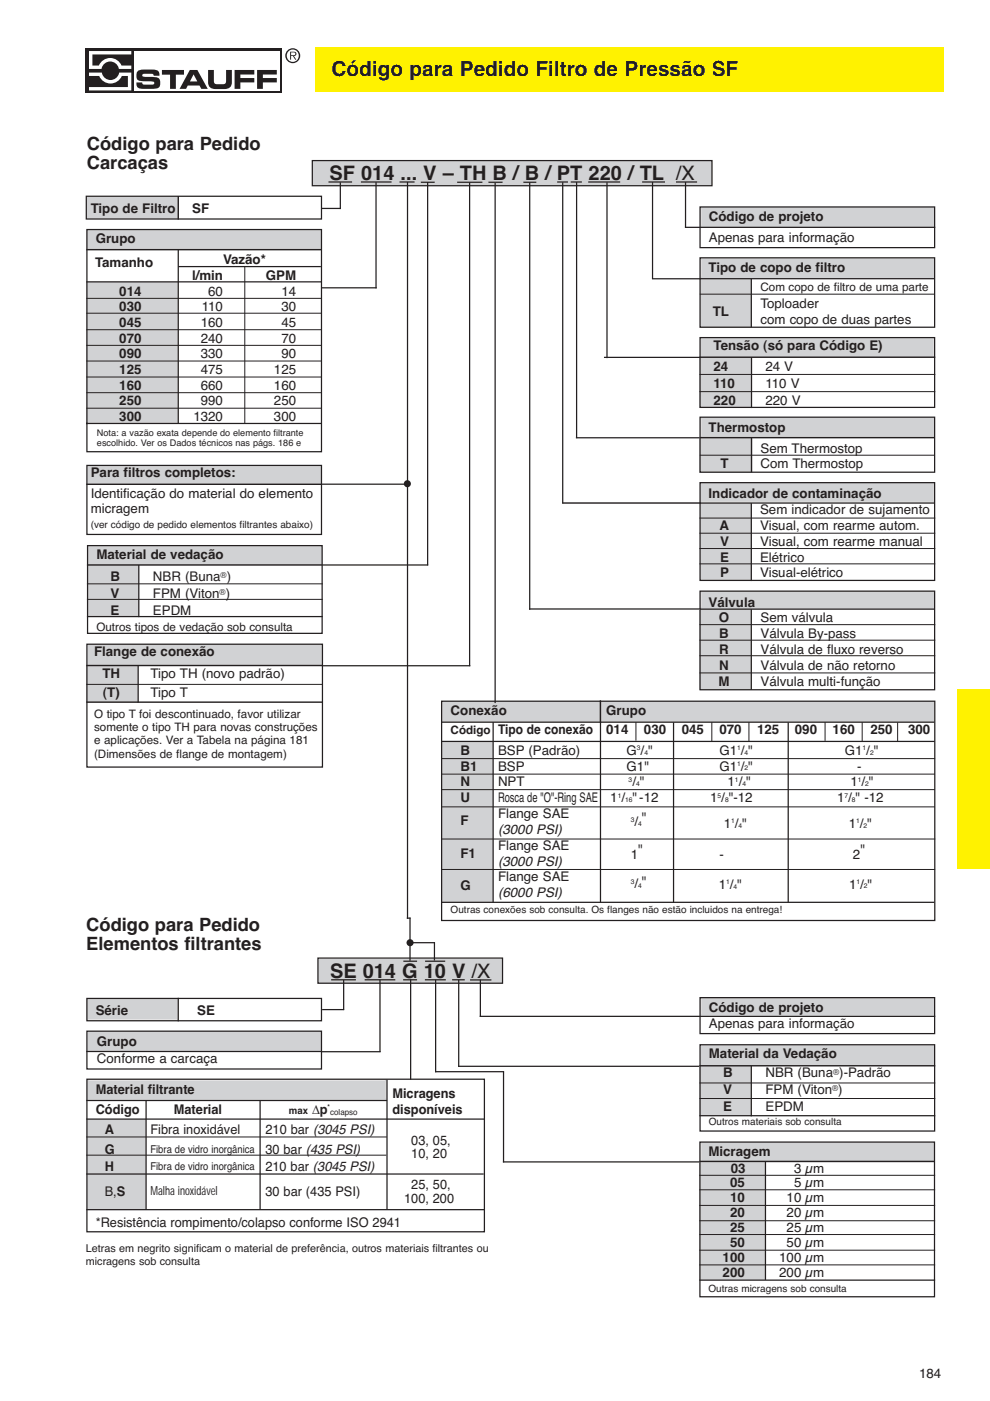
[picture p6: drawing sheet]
<svg xmlns="http://www.w3.org/2000/svg" width="210mm" height="297mm" viewBox="0 0 210 297" stroke-linecap="round" stroke-linejoin="round" font-family="sans-serif">
<path d="M66.9 10h133.3v9.5h-133.3z" fill="#fff200"/>
<path d="M94 148.9h103.7v3.9h-103.7z" fill="#d1d2d4"/>
<path d="M93.9 148.8h104v4.2h-104z" fill="none" stroke="#d1d2d4" stroke-width=".3"/>
<path d="M148.8 242.5h49.1v3.6h-49.1z" fill="#d1d2d4"/>
<path d="M148.6 242.3h49.4v4h-49.4z" fill="none" stroke="#d1d2d4" stroke-width=".3"/>
<path d="M148.8 221.9h49.1v3.7h-49.1z" fill="#d1d2d4"/>
<path d="M148.7 221.8h49.4v3.9h-49.4z" fill="none" stroke="#d1d2d4" stroke-width=".3"/>
<path d="M148.8 211.8h49.1v3.2h-49.1z" fill="#d1d2d4"/>
<path d="M148.6 211.7h49.4v3.5h-49.4z" fill="none" stroke="#d1d2d4" stroke-width=".3"/>
<path d="M18.7 229.1h63v3.8h-63z" fill="#d1d2d4"/>
<path d="M18.6 229h63.2v4h-63.2z" fill="none" stroke="#d1d2d4" stroke-width=".3"/>
<path d="M18.8 218.9h49v3.7h-49z" fill="#d1d2d4"/>
<path d="M18.7 218.8h49.3v3.9h-49.3z" fill="none" stroke="#d1d2d4" stroke-width=".3"/>
<path d="M18.6 211.9h19v4.2h-19z" fill="#d1d2d4"/>
<path d="M18.5 211.8h19.2v4.5h-19.2z" fill="none" stroke="#d1d2d4" stroke-width=".3"/>
<path d="M148.8 125.6h49.1v3.2h-49.1z" fill="#d1d2d4"/>
<path d="M148.6 125.5h49.4v3.5h-49.4z" fill="none" stroke="#d1d2d4" stroke-width=".3"/>
<path d="M148.7 102.7h49.2v3.6h-49.2z" fill="#d1d2d4"/>
<path d="M148.6 102.5h49.4v3.9h-49.4z" fill="none" stroke="#d1d2d4" stroke-width=".3"/>
<path d="M148.8 88.8h49.1v3.6h-49.1z" fill="#d1d2d4"/>
<path d="M148.6 88.6h49.4v4h-49.4z" fill="none" stroke="#d1d2d4" stroke-width=".3"/>
<path d="M148.8 71.9h49.1v3.6h-49.1z" fill="#d1d2d4"/>
<path d="M148.6 71.7h49.4v4h-49.4z" fill="none" stroke="#d1d2d4" stroke-width=".3"/>
<path d="M148.8 55.1h49.1v3.6h-49.1z" fill="#d1d2d4"/>
<path d="M148.6 54.9h49.4v4h-49.4z" fill="none" stroke="#d1d2d4" stroke-width=".3"/>
<path d="M148.8 44.2h49.1v3.7h-49.1z" fill="#d1d2d4"/>
<path d="M148.6 44.1h49.4v3.9h-49.4z" fill="none" stroke="#d1d2d4" stroke-width=".3"/>
<path d="M93.6 157.3h10.9v34h-10.9z" fill="#d1d2d4"/>
<path d="M93.6 148.7h104.6v46.5h-104.6z" fill="none" stroke="#231f20" stroke-width=".26"/>
<path d="M18.8 136.9h49.3v3.8h-49.3z" fill="#d1d2d4"/>
<path d="M18.7 136.8h49.5v4.1h-49.5z" fill="none" stroke="#d1d2d4" stroke-width=".3"/>
<path d="M18.9 116h49v3.5h-49z" fill="#d1d2d4"/>
<path d="M18.8 115.8h49.3v3.8h-49.3z" fill="none" stroke="#d1d2d4" stroke-width=".3"/>
<path d="M18.8 98.9h49v3.4h-49z" fill="#d1d2d4"/>
<path d="M18.7 98.8h49.3v3.7h-49.3z" fill="none" stroke="#d1d2d4" stroke-width=".3"/>
<path d="M18.7 48.9h49.1v3.7h-49.1z" fill="#d1d2d4"/>
<path d="M18.5 48.8h49.4v3.9h-49.4z" fill="none" stroke="#d1d2d4" stroke-width=".3"/>
<path d="M18.7 42h18.8v4.1h-18.8z" fill="#d1d2d4"/>
<path d="M18.5 41.9h19.2v4.4h-19.2z" fill="none" stroke="#d1d2d4" stroke-width=".3"/>
<g fill="#231f20">
<path d="M18.2 10.2h41.6v9.6h-41.6z"/>
<path d="M60.5 11.8a1.6 1.6 0 0 1 3.2 0 1.6 1.6 0 0 1-3.2 0zM60.7 11.8a1.3 1.3 0 0 0 2.6 0 1.3 1.3 0 0 0-2.6 0zM61.5 11h1.1l.2 .2v.5l-.5 .2 .5 .8h-.2l-.5-.8h-.4v.8h-.2zM61.7 11.1v.6a.71 .71 0 0 0 .9-.3l-.2-.3z"/>
</g>
<g fill="#fff">
<path d="M18.9 10.8h8.9v.7h-8.2v2.4h1.4a2.6 2.6 0 0 1 2.4-1.6 2.6 2.6 0 0 1 2.4 1.6h2v.7h-2.6a1.86 1.86 0 0 0-1.8-1.6 1.86 1.86 0 0 0-1.9 1.6h-2.6z"/>
<path d="M18.9 15.4h2.7a1.86 1.86 0 0 0 1.8 1.6 1.86 1.86 0 0 0 1.9-1.6h2.5v3.8h-8.9v-.7h8.2v-2.4h-1.3a2.6 2.6 0 0 1-2.4 1.6 2.6 2.6 0 0 1-2.4-1.6h-2.1z"/>
<path d="M28.4 10.8h30.8v8.4h-30.8z"/>
</g>
<g fill="#231f20">
<path d="M29.2 15.1l.7-.3a8.8 8.8 0 0 1 3.5 .2l.3 .2 .1 .9h-1.2v-.3a3.4 3.4 0 0 0-2.2-.1l-.2 .3 .1 .2 1.3 .1a2.71 2.71 0 0 1 2.2 .4 1.3 1.3 0 0 1 .1 1.4 1.3 1.3 0 0 1-1.2 .7h-.7a4 4 0 0 1-2.8-.3l-.3-1h1.3l.2 .4h1.8l.4-.1 .1-.4a2.37 2.37 0 0 0-1.7-.2 2.12 2.12 0 0 1-1.9-.4l-.2-1.1z"/>
<path d="M34.3 14.8h4.7v1h-1.7v3h-1.2v-3h-1.8z"/>
<path d="M44.1 14.8h1.2v2.3a.59 .59 0 0 0 .7 .8h1.2a.59 .59 0 0 0 .7-.8v-2.3h1.3v2.6a1.36 1.36 0 0 1-1.7 1.5 3.9 3.9 0 0 1-3-.4l-.3-.6z"/>
<path d="M49.7 14.8h4.2v1h-2.9v.7h2.9v1h-2.9v1.3h-1.3z"/>
<path d="M54.5 14.8h4.2v1h-3v.7h3v1h-3v1.3h-1.2z"/>
<path d="M40.2 14.8h1.6l2.2 4h-1.3l-.4-.7h-2.5l-.3 .7h-1.4zM41 15.8l-.7 1.5h1.5z"/>
</g>
<path d="M203 146.1h6.9v38.1h-6.9z" fill="#fff200"/>
<path d="M190.8 289.7h9.2v4.2h-9.2z" fill="#fff"/>
<g fill="#d1d2d4">
<path d="M18.5 237.2h12.5v19.2h-12.5z"/>
<path d="M18.3 59.8h19.5v30h-19.5z"/>
</g>
<path d="M37.8 52.9v36.9M37.8 56.5h30.2M68.1 61h11.8" fill="none" stroke="#231f20" stroke-width=".26"/>
<path d="M18.3 52.9h49.8" fill="none" stroke="#231f20" stroke-width=".3"/>
<path d="M51.9 56.5v33.2M18.3 63.3h49.8M18.3 66.4h49.8M18.3 69.9h49.8M18.3 73.2h49.8M18.3 76.5h49.8M18.3 79.9h49.8M18.3 83.3h49.8M18.3 86.5h49.8" fill="none" stroke="#231f20" stroke-width=".21"/>
<g fill="#d1d2d4">
<path d="M148.4 59.1h10.9v10.3h-10.9z"/>
<path d="M18.3 141.1h11v7.8h-11z"/>
</g>
<path d="M122.1 92.8h26.5M18.4 218.6h49.8v8h-49.8z" fill="none" stroke="#231f20" stroke-width=".26"/>
<path d="M148.3 92.6h11v7.6h-11z" fill="#d1d2d4"/>
<path d="M148.4 43.9h49.8v8.6h-49.8zM148.4 88.5h49.8v11.6h-49.8z" fill="none" stroke="#231f20" stroke-width=".26"/>
<path d="M148.3 92.8h49.8M159.3 92.7v7.5" fill="none" stroke="#231f20" stroke-width=".3"/>
<path d="M148.4 96.5h49.7" fill="none" stroke="#231f20" stroke-width=".21"/>
<g fill="#d1d2d4">
<path d="M148.3 75.8h11v10.6h-11z"/>
<path d="M66.4 34.2h84.4v5h-84.4z"/>
</g>
<g fill="none" stroke="#231f20" stroke-width=".26">
<path d="M66.2 34h84.8v5.4h-84.8zM69.6 38.6h5.1M72.2 38.6v5.7M76.5 38.6h6.5M79.7 38.6v22.5M84.7 38.6h3.2M86.4 38.6v156.2M89.2 38.6h3M90.7 38.6v81.3M96.9 38.6h5.4M99.6 38.7v102.5M103.6 38.6h3"/>
<path d="M105 38.8v110.3M111 38.6h2.7M112.3 38.7v90.6M118.1 38.6h2.3M119.3 38.7v68.1M121 38.6h2.4M122.3 38.6v54.3M124.7 38.6h6.8M128.7 38.7v37.2M136.1 38.6h4.9M138.4 38.6v20.5M143.3 38.6h4.5"/>
<path d="M145.3 38.6v9.7"/>
</g>
<path d="M67.5 203.3h38.9v5h-38.9z" fill="#d1d2d4"/>
<g fill="none" stroke="#231f20" stroke-width=".26">
<path d="M18.3 41.6h49.9v4.8h-49.9zM68.3 44.2h4M159.3 59.1v10.3M198.2 59.1h-60M128.1 75.8h20.4M159.3 75.7v10.8M67.4 203.1h39.1v5.4h-39.1zM70.2 207.7h5.3M72.9 207.8v6.4M77.3 207.7h6.5M80.6 207.7v15.4M85.5 207.7h2.9"/>
<path d="M85.5 203.8h2.9M87.1 207.6v21.3M90.1 207.7h4.4M90.1 203.8h4.3M92.4 207.7v19.6M95.9 207.7h2.6M97.3 207.7v18.5M106.8 227.1v19.4"/>
</g>
<path d="M148.3 75.7h50M18.3 102.7h49.8" fill="none" stroke="#231f20" stroke-width=".3"/>
<path d="M148.3 79.4h50M148.4 62.4h49.7M148.3 83h50" fill="none" stroke="#231f20" stroke-width=".21"/>
<path d="M148.4 106.7h11v16.5h-11z" fill="#d1d2d4"/>
<path d="M119.2 106.7h29.4" fill="none" stroke="#231f20" stroke-width=".3"/>
<path d="M148.3 106.7h49.8M159.3 106.7v16.5M112.2 129.1h36.4" fill="none" stroke="#231f20" stroke-width=".26"/>
<path d="M148.3 109.8h50M148.3 113.1h50M148.3 116.3h50M148.3 119.5h50" fill="none" stroke="#231f20" stroke-width=".21"/>
<path d="M148.3 129.2h11v17.2h-11z" fill="#d1d2d4"/>
<g fill="none" stroke="#231f20" stroke-width=".26">
<path d="M18.4 98.7h49.8v14.6h-49.8zM68.1 102.7h18.3M68.4 119.8h22.4M148.3 129.1h49.9M148.4 125.3h49.8v20.9h-49.8zM159.3 129.2v17.1M68.2 141.2h31.5M18.4 211.7h49.8v4.7h-49.8zM37.8 211.6v5M68.3 214.1h4.7M18.3 222.9h49.8M68.3 223h12.4"/>
<path d="M92.3 227.2h14.6M97.1 226.1h51.3"/>
</g>
<path d="M148.3 132.4h50M148.3 135.7h50M148.3 139h50M148.3 142.7h50" fill="none" stroke="#231f20" stroke-width=".21"/>
<path d="M37.8 41.6v5" fill="none" stroke="#231f20" stroke-width=".3"/>
<path d="M18.4 119.7h11v11h-11z" fill="#d1d2d4"/>
<path d="M18.4 119.8h50M18.3 141.1h50M18.3 148.9h50" fill="none" stroke="#231f20" stroke-width=".3"/>
<g fill="none" stroke="#231f20" stroke-width=".21">
<path d="M18.4 123.8h50M18.4 127.1h50M18.3 145.1h50M134.8 153.1v3.9M150.9 153.1v4.1M158.8 153.1v4M174.9 153.1v4M182.8 153.1v4M190.3 153.2v4M93.5 160.8h104.8M93.5 164.1h104.7M93.5 167.4h104.7"/>
<path d="M93.5 171.1h104.7M93.5 177.9h104.8M93.5 184.3h104.8"/>
</g>
<path d="M29.4 119.8v11M18.4 130.7h50M29.3 141.1v7.9M93.5 153.1h104.6M93.5 157.2h104.7M104.6 153.1v38.2M127.3 148.5v42.8M142.8 153.2v38.2M167.1 153.2v38.1M93.7 191.3h104.4M106.6 246.3h41.8" fill="none" stroke="#231f20" stroke-width=".26"/>
<path d="M148.3 246.3h14v25.1h-14z" fill="#d1d2d4"/>
<path d="M148.3 246.2h49.9" fill="none" stroke="#231f20" stroke-width=".3"/>
<path d="M148.3 249.2h50M148.3 252.3h50M148.3 255.6h50M148.3 258.8h50M148.3 261.7h50M148.3 265.1h50M148.3 268.2h50" fill="none" stroke="#231f20" stroke-width=".21"/>
<path d="M162.3 246.3v25.1M148.3 271.4h50" fill="none" stroke="#231f20" stroke-width=".26"/>
<path d="M148.3 226.1h11v10.5h-11z" fill="#d1d2d4"/>
<path d="M148.3 226h50" fill="none" stroke="#231f20" stroke-width=".3"/>
<path d="M148.3 229.6h50M148.3 232.9h50" fill="none" stroke="#231f20" stroke-width=".21"/>
<path d="M86.9 194.5v9.2M86.9 199.9h5.3M92.1 199.8v3.9M148.3 236.6h50M159.3 226v10.7" fill="none" stroke="#231f20" stroke-width=".26"/>
<g fill="#231f20">
<circle cx="86.4" cy="102.6" r=".75"/>
<circle cx="86.9" cy="199.9" r=".75"/>
</g>
<g fill="none" stroke="#231f20" stroke-width=".26">
<path d="M18.3 59.8h49.8M18.4 48.7h49.8v47.1h-49.8zM145.2 48.2h53.1M148.4 54.7h49.8v14.7h-49.8zM148.4 71.6h49.8v14.8h-49.8zM18.3 89.8h49.9M18.6 115.7h49.7v18.6h-49.7zM148.4 102.3h49.8v20.8h-49.8zM18.4 136.6h50v26h-50zM127.3 148.5v4.7M86.2 194.7h.8M99.7 207.8h4.5"/>
<path d="M101.7 215.5h96.6M101.9 207.7v7.9M148.4 211.5h49.8v7.6h-49.8zM18.3 233.3h63.8M18.3 237.3h84.3M18.4 228.8h84.3v32.4h-84.3zM31 233.3v23.2M55.1 233.3v23.2M82.1 228.9v27.6M148.4 221.5h49.8v18.3h-49.8zM18.3 248.9h84.3M18.3 256.5h84.4"/>
<path d="M148.4 242.1h49.7v32.8h-49.7z"/>
</g>
<path d="M18.3 241.1h63.7M18.3 244.9h63.6" fill="none" stroke="#231f20" stroke-width=".21"/>
<path d="M19.8 54.2h16.9v3.6h-16.9z" fill="#fff"/>
<text font-size="4.4" fill="#231f20" x="70.3" y="16.1">Código para Pedido Filtro de Pressão SF</text>
<g font-size="4.2" fill="#231f20">
<text x="69.9" y="38.2">SF 014 ... V – TH B / B / PT 220 / TL /X</text>
<text x="70" y="207.3">SE 014 G 10 V /X</text>
</g>
<g font-size="3.9" fill="#231f20">
<text x="18.4" y="31.9">Código para Pedido</text>
<text x="18.4" y="35.9">Carcaças</text>
<text x="18.3" y="197.4">Código para Pedido</text>
<text x="18.3" y="201.4">Elementos filtrantes</text>
</g>
<g font-size="2.9" fill="#231f20">
<text x="105.6" y="176.8">(3000 PSI)</text>
<text x="105.6" y="183.5">(3000 PSI)</text>
<text x="105.6" y="190.2">(6000 PSI)</text>
</g>
<g font-size="2.8" fill="#231f20">
<text x="19.2" y="45.1">Tipo de Filtro</text>
<text x="40.7" y="45.1">SF</text>
<text x="150.3" y="47">Código de projeto</text>
<text x="20.3" y="51.4">Grupo</text>
<text x="150.3" y="51.2">Apenas para informação</text>
<text x="20.2" y="56.6">Tamanho</text>
<text x="40.7" y="59.4">l/min</text>
<text x="47.3" y="56.1">Vazão*</text>
<text x="56.4" y="59.4">GPM</text>
<text x="150.2" y="57.7">Tipo de copo de filtro</text>
<text x="25.3" y="62.7">014</text>
<text x="44.2" y="62.7">60</text>
<text x="59.7" y="62.7">14</text>
<text x="161.2" y="65.3">Toploader</text>
<text x="25.3" y="66">030</text>
<text x="25.3" y="69.4">045</text>
<text x="42.6" y="69.4">160</text>
<text x="42.8" y="66">110</text>
<text x="59.7" y="69.4">45</text>
<text x="59.7" y="66">30</text>
<text x="151.1" y="67.1">TL</text>
<text x="161.2" y="68.7">com copo de duas partes</text>
<text x="25.3" y="72.7">070</text>
<text x="25.3" y="76">090</text>
<text x="42.6" y="72.7">240</text>
<text x="42.6" y="76">330</text>
<text x="59.7" y="72.7">70</text>
<text x="59.7" y="76">90</text>
<text x="151.3" y="74.3">Tensão (só para Código E)</text>
<text x="25.3" y="79.3">125</text>
<text x="25.3" y="82.6">160</text>
<text x="42.6" y="79.3">475</text>
<text x="42.6" y="82.6">660</text>
<text x="58.1" y="79.3">125</text>
<text x="58.1" y="82.6">160</text>
<text x="151.3" y="78.8">24</text>
<text x="151.3" y="82.3">110</text>
<text x="162.3" y="78.8">24 V</text>
<text x="162.3" y="82.3">110 V</text>
<text x="25.3" y="85.9">250</text>
<text x="25.3" y="89.3">300</text>
<text x="41" y="89.3">1320</text>
<text x="42.6" y="85.9">990</text>
<text x="58.1" y="89.3">300</text>
<text x="58.1" y="85.9">250</text>
<text x="151.3" y="85.8">220</text>
<text x="162.3" y="85.8">220 V</text>
<text x="150.2" y="91.7">Thermostop</text>
<text x="161.2" y="96">Sem Thermostop</text>
<text x="19.2" y="101.2">Para filtros completos:</text>
<text x="152.7" y="99.3">T</text>
<text x="161.2" y="99.3">Com Thermostop</text>
<text x="19.2" y="105.5">Identificação do material do elemento</text>
<text x="150.2" y="105.7">Indicador de contaminação</text>
<text x="19.2" y="108.9">micragem</text>
<text x="152.6" y="112.4">A</text>
<text x="161.2" y="109">Sem indicador de sujamento</text>
<text x="161.2" y="112.4">Visual, com rearme autom.</text>
<text x="20.4" y="118.5">Material de vedação</text>
<text x="152.7" y="115.7">V</text>
<text x="152.7" y="119.1">E</text>
<text x="161.2" y="115.7">Visual, com rearme manual</text>
<text x="161.2" y="119.1">Elétrico</text>
<text x="23.4" y="123.1">B</text>
<text x="32.4" y="123.1">NBR (Buna )</text>
<text x="152.7" y="122.4">P</text>
<text x="161.2" y="122.4">Visual-elétrico</text>
<text x="23.4" y="130.4">E</text>
<text x="23.4" y="126.7">V</text>
<text x="32.4" y="130.4">EPDM</text>
<text x="32.4" y="126.7">FPM (Viton )</text>
<text x="150.2" y="128.6">Válvula</text>
<text x="152.4" y="132">O</text>
<text x="161.2" y="132">Sem válvula</text>
<text x="152.5" y="135.3">B</text>
<text x="161.2" y="135.3">Válvula By-pass</text>
<text x="19.9" y="139.2">Flange de conexão</text>
<text x="21.7" y="143.8">TH</text>
<text x="31.9" y="143.8">Tipo TH (novo padrão)</text>
<text x="152.5" y="138.7">R</text>
<text x="152.5" y="142">N</text>
<text x="161.2" y="138.7">Válvula de fluxo reverso</text>
<text x="161.2" y="142">Válvula de não retorno</text>
<text x="21.8" y="147.9">(T)</text>
<text x="31.9" y="147.9">Tipo T</text>
<text x="152.3" y="145.4">M</text>
<text x="161.2" y="145.4">Válvula multi-função</text>
<text x="95.5" y="151.5">Conexão</text>
<text x="105.6" y="155.6">Tipo de conexão</text>
<text x="128.5" y="155.6">014</text>
<text x="128.5" y="151.5">Grupo</text>
<text x="136.5" y="155.6">030</text>
<text x="144.5" y="155.6">045</text>
<text x="152.5" y="155.6">070</text>
<text x="160.5" y="155.6">125</text>
<text x="168.5" y="155.6">090</text>
<text x="176.5" y="155.6">160</text>
<text x="184.5" y="155.6">250</text>
<text x="192.5" y="155.6">300</text>
<text x="97.6" y="160">B</text>
<text x="105.6" y="160">BSP (Padrão)</text>
<text x="132.9" y="160">G / &quot;</text>
<text x="152.5" y="160">G1 / &quot;</text>
<text x="179.1" y="160">G1 / &quot;</text>
<text x="97.6" y="166.8">N</text>
<text x="97.6" y="163.4">B1</text>
<text x="105.6" y="166.8">NPT</text>
<text x="105.6" y="163.4">BSP</text>
<text x="132.9" y="163.4">G1&quot;</text>
<text x="134.1" y="166.8">/ &quot;</text>
<text x="152.5" y="163.4">G1 / &quot;</text>
<text x="154.3" y="166.8">1 / &quot;</text>
<text x="180.3" y="166.8">1 / &quot;</text>
<text x="181.7" y="163.4">-</text>
<text x="97.6" y="170.1">U</text>
<text x="105.6" y="170.1">Rosca de &quot;O&quot;-Ring SAE</text>
<text x="105.6" y="173.5">Flange SAE</text>
<text x="129.4" y="170.1">1 / &quot;-12</text>
<text x="150.6" y="170.1">1 / &quot;-12</text>
<text x="177.5" y="170.1">1 / &quot; -12</text>
<text x="97.6" y="174.9">F</text>
<text x="134.5" y="175.2">/</text>
<text x="136.1" y="174.4">&quot;</text>
<text x="153.4" y="175.6">1 / &quot;</text>
<text x="179.9" y="175.6">1 / &quot;</text>
<text x="97.6" y="181.9">F1</text>
<text x="105.6" y="180.2">Flange SAE</text>
<text x="133.7" y="182.1">1</text>
<text x="135.3" y="181.1">&quot;</text>
<text x="152.5" y="182.1">-</text>
<text x="180.9" y="182.1">2</text>
<text x="182.4" y="181.1">&quot;</text>
<text x="97.6" y="188.6">G</text>
<text x="105.6" y="186.9">Flange SAE</text>
<text x="134.5" y="188.3">/ &quot;</text>
<text x="152.4" y="188.5">1 / &quot;</text>
<text x="180" y="188.4">1 / &quot;</text>
<text x="20.3" y="215.1">Série</text>
<text x="41.8" y="215.1">SE</text>
<text x="150.3" y="214.6">Código de projeto</text>
<text x="20.6" y="221.7">Grupo</text>
<text x="150.3" y="217.9">Apenas para informação</text>
<text x="20.6" y="225.4">Conforme a carcaça</text>
<text x="150.3" y="224.4">Material da Vedação</text>
<text x="20.3" y="232">Material filtrante</text>
<text x="83.2" y="232.7">Micragens</text>
<text x="153.3" y="228.4">B</text>
<text x="153.3" y="232">V</text>
<text x="162.3" y="228.4">NBR (Buna )-Padrão</text>
<text x="162.3" y="232">FPM (Viton )</text>
<text x="20.3" y="236.2">Código</text>
<text x="36.9" y="236.2">Material</text>
<text x="66.2" y="236.2">Δp</text>
<text x="83.2" y="236.1">disponíveis</text>
<text x="153.3" y="235.5">E</text>
<text x="162.3" y="235.5">EPDM</text>
<text x="22.2" y="240.4">A</text>
<text x="22.2" y="244.7">G</text>
<text x="31.9" y="240.4">Fibra inoxidável</text>
<text x="56.3" y="244.7">30 bar (435 PSI)</text>
<text x="56.3" y="240.4">210 bar (3045 PSI)</text>
<text x="87.2" y="242.7">03, 05,</text>
<text x="87.2" y="245.6">10, 20</text>
<text x="150.2" y="245.1">Micragem</text>
<text x="22.2" y="248.2">H</text>
<text x="56.3" y="248.2">210 bar (3045 PSI)</text>
<text x="154.8" y="251.8">05</text>
<text x="154.9" y="248.7">03</text>
<text x="168.3" y="248.7">3 μm</text>
<text x="168.3" y="251.8">5 μm</text>
<text x="22.2" y="253.5">B,S</text>
<text x="56.3" y="253.5">30 bar (435 PSI)</text>
<text x="85.7" y="255.1">100, 200</text>
<text x="87.2" y="252.2">25, 50,</text>
<text x="154.8" y="254.9">10</text>
<text x="166.8" y="254.9">10 μm</text>
<text x="20.3" y="260.2">*Resistência rompimento/colapso conforme ISO 2941</text>
<text x="154.8" y="258.1">20</text>
<text x="154.8" y="261.3">25</text>
<text x="166.8" y="258.1">20 μm</text>
<text x="166.8" y="261.3">25 μm</text>
<text x="153.2" y="267.6">100</text>
<text x="154.8" y="264.5">50</text>
<text x="165.2" y="267.6">100 μm</text>
<text x="166.8" y="264.5">50 μm</text>
<text x="153.2" y="270.8">200</text>
<text x="165.2" y="270.8">200 μm</text>
<text x="194.9" y="292.1">184</text>
</g>
<text font-size="2.6" fill="#231f20" x="31.9" y="253.4">Malha inoxidável</text>
<g font-size="2.5" fill="#231f20">
<text x="161.2" y="61.6">Com copo de filtro de uma parte</text>
<text x="20.4" y="133.7">Outros tipos de vedação sob consulta</text>
<text x="19.9" y="152.2">O tipo T foi descontinuado, favor utilizar</text>
<text x="19.9" y="155">somente o tipo TH para novas construções</text>
<text x="95.5" y="155.7">Código</text>
<text x="19.9" y="157.8">e aplicações. Ver a Tabela na página 181</text>
<text x="19.9" y="160.7">(Dimensões de flange de montagem)</text>
</g>
<g font-size="2.3" fill="#231f20">
<text x="31.9" y="244.5">Fibra de vidro inorgânica</text>
<text x="31.9" y="248.1">Fibra de vidro inorgânica</text>
<text x="18.2" y="265.4">Letras em negrito significam o material de preferência, outros materiais filtrantes ou</text>
<text x="18.2" y="268.2">micragens sob consulta</text>
</g>
<g font-size="2.1" fill="#231f20">
<text x="19.2" y="112">(ver código de pedido elementos filtrantes abaixo)</text>
<text x="95.5" y="193.6">Outras conexões sob consulta. Os flanges não estão incluidos na entrega!</text>
<text x="61.3" y="236.2">max</text>
<text x="150.3" y="238.5">Outros materiais sob consulta</text>
<text x="150.2" y="274">Outras micragens sob consulta</text>
</g>
<g font-size="1.9" fill="#231f20">
<text x="20.5" y="92.5">Nota: a vazão exata depende do elemento filtrante</text>
<text x="20.5" y="94.7">escolhido. Ver os Dados técnicos nas págs. 186 e</text>
</g>
<g font-size="1.8" fill="#231f20">
<text x="46.8" y="122.5">®</text>
<text x="46.6" y="126.2">®</text>
<text x="176.6" y="227.8">®</text>
<text x="176.4" y="231.4">®</text>
<text x="70" y="236.4">colapso</text>
</g>
<g font-size="1.4" fill="#231f20">
<text x="135" y="159">3</text>
<text x="136.6" y="160">4</text>
<text x="156.3" y="159">1</text>
<text x="157.9" y="160">4</text>
<text x="182.9" y="159">1</text>
<text x="184.5" y="160">2</text>
<text x="133.3" y="165.7">3</text>
<text x="134.9" y="166.7">4</text>
<text x="155.8" y="165.7">1</text>
<text x="156.3" y="162.4">1</text>
<text x="157.4" y="166.7">4</text>
<text x="157.9" y="163.3">2</text>
<text x="181.9" y="165.7">1</text>
<text x="183.4" y="166.7">2</text>
<text x="131" y="169.1">1</text>
<text x="132.5" y="170">16</text>
<text x="152.1" y="169.1">5</text>
<text x="153.7" y="170">8</text>
<text x="179" y="169.1">7</text>
<text x="180.6" y="170">8</text>
<text x="133.7" y="174.2">3</text>
<text x="135.3" y="175.1">4</text>
<text x="155" y="174.6">1</text>
<text x="156.6" y="175.5">4</text>
<text x="181.5" y="174.6">1</text>
<text x="183.1" y="175.5">2</text>
<text x="133.7" y="187.3">3</text>
<text x="135.3" y="188.3">4</text>
<text x="154" y="187.5">1</text>
<text x="155.5" y="188.4">4</text>
<text x="181.6" y="187.4">1</text>
<text x="183.2" y="188.4">2</text>
<text x="69.5" y="235.2">*</text>
</g>
</svg>
